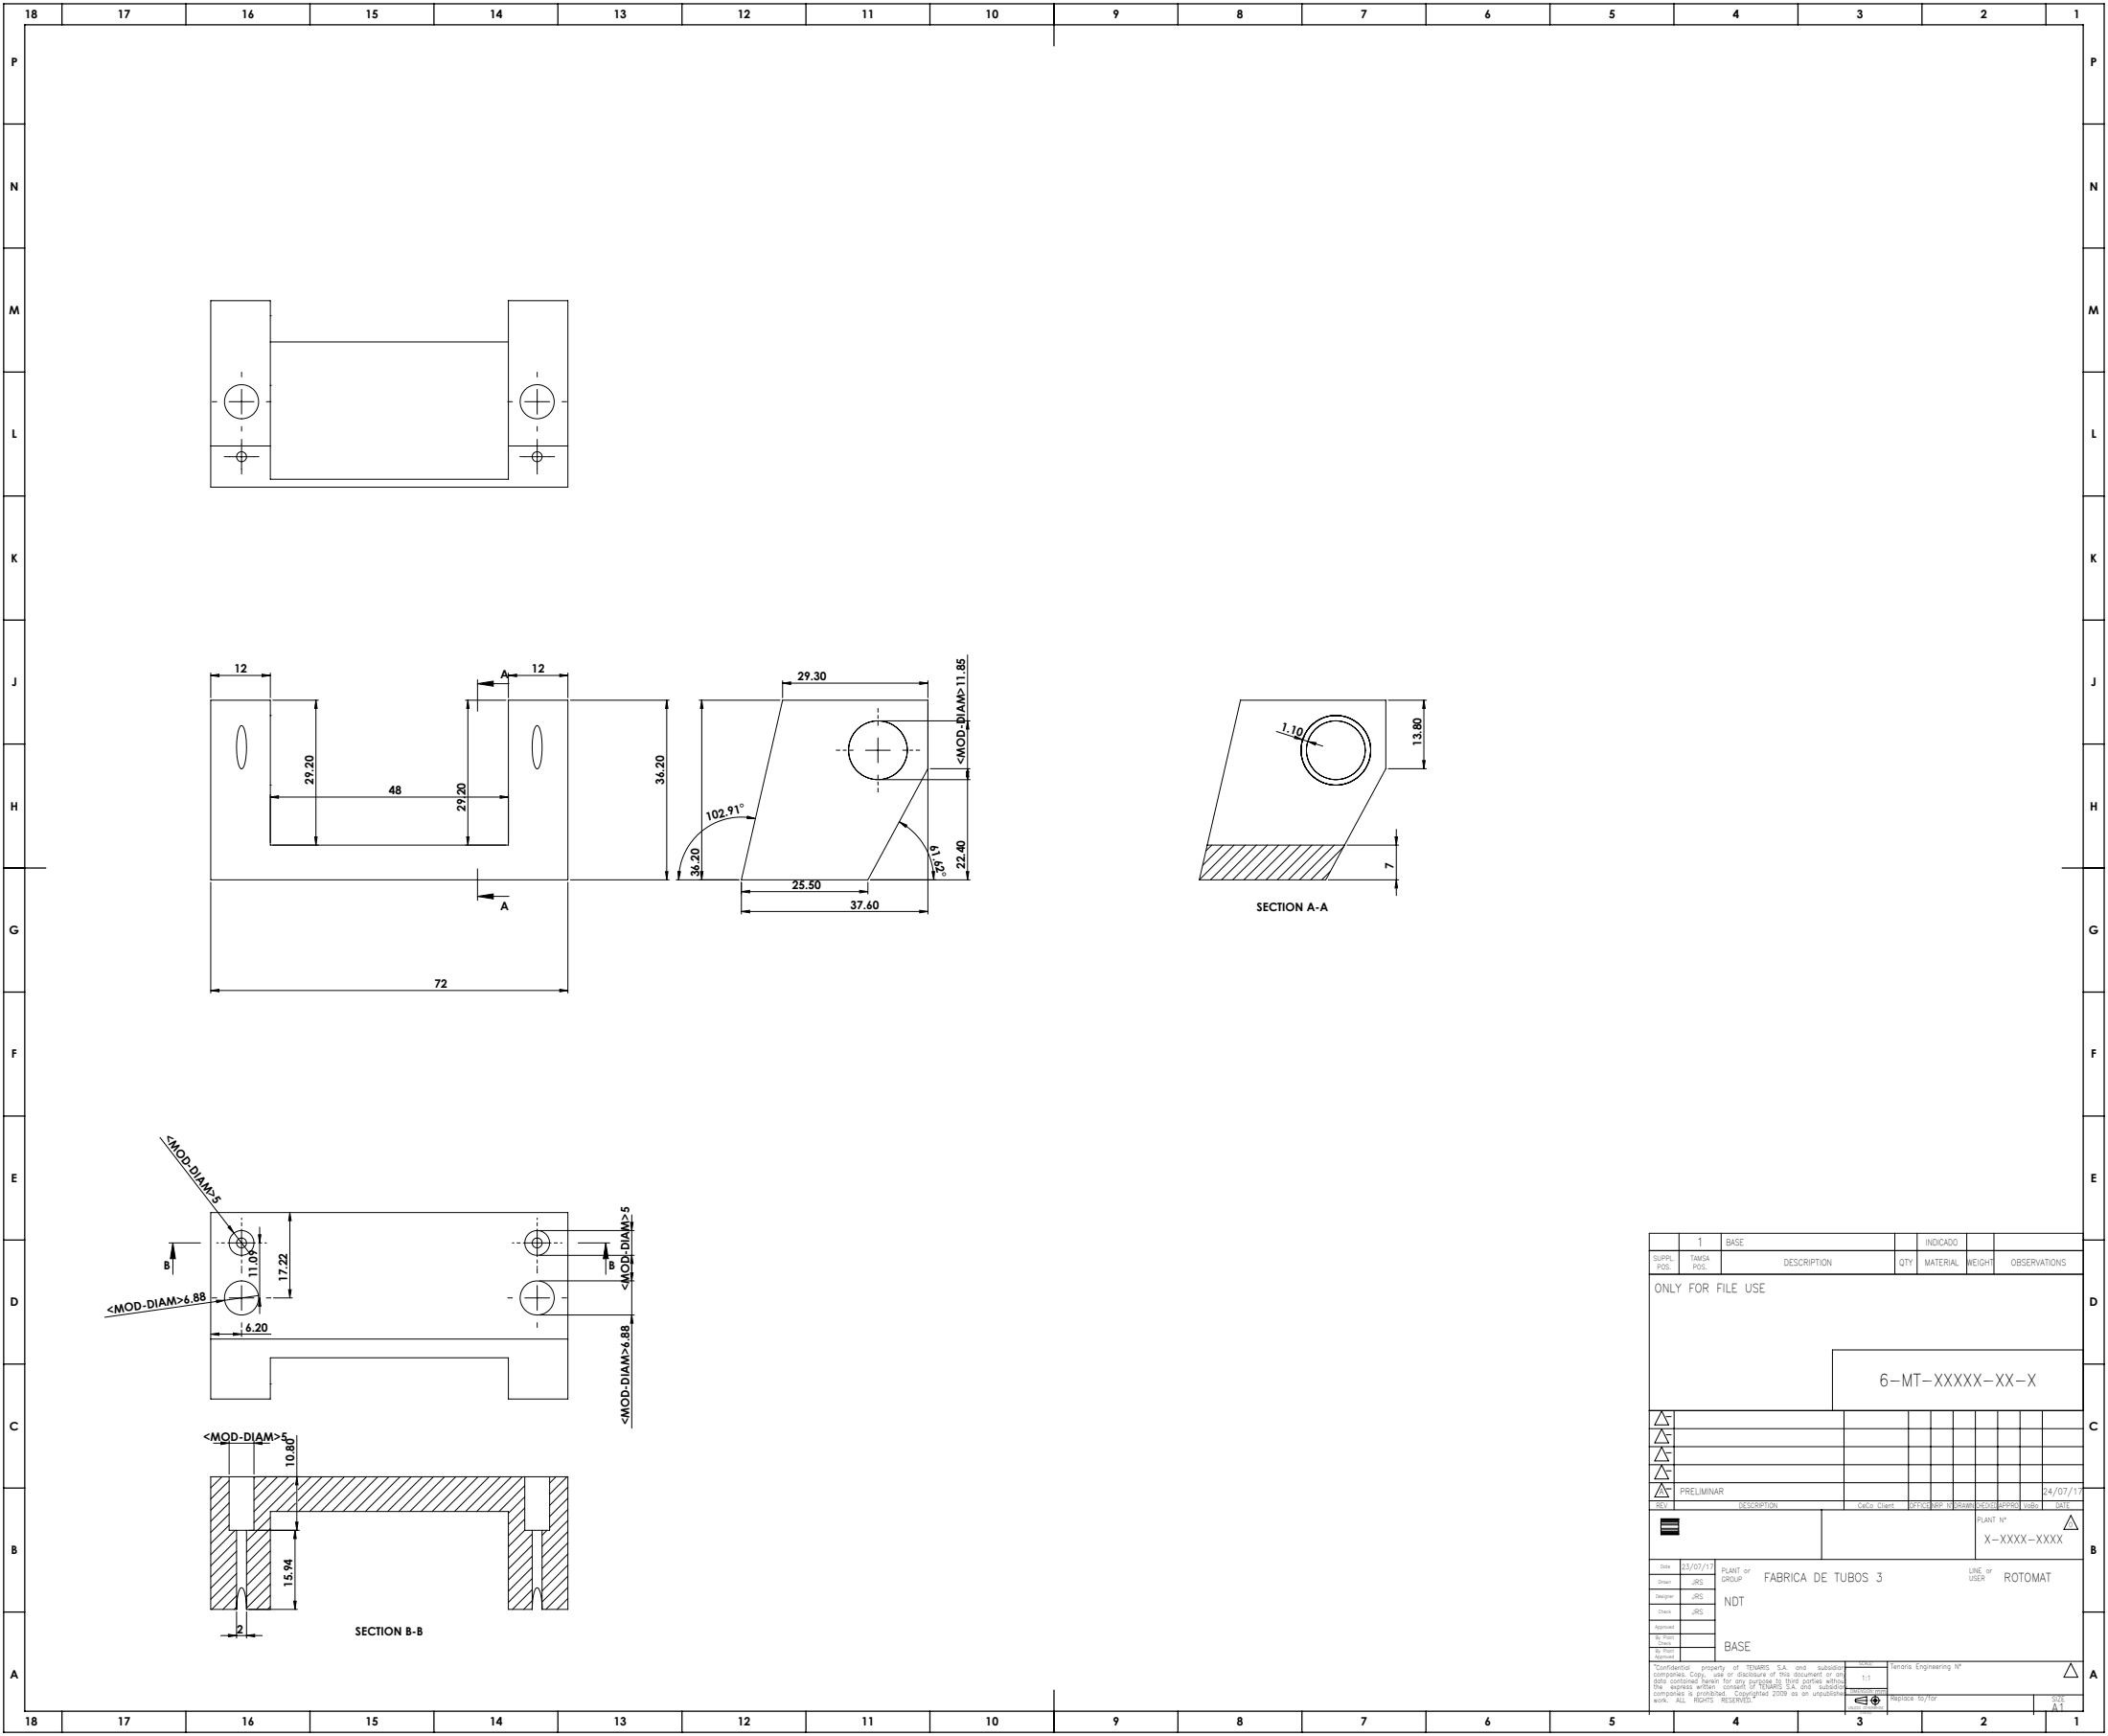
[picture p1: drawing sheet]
<svg xmlns="http://www.w3.org/2000/svg" width="850mm" height="700mm" viewBox="0 0 850 700" stroke-linecap="round" stroke-linejoin="round" font-family="sans-serif">
<g fill="none" stroke="#000" stroke-width=".39">
<path d="M85 121.2h24v72h96v-72h24v75.2h-144zM109 127.3h.1M109 137.9h96M97.4 157v10M109 155.4h.1M216.6 157v10M85 179.8h24M92.4 162h10M97.4 179.2v10M205 179.8h24M211.6 162h10M216.6 179.2v10"/>
<path d="M92.4 184.2h10M211.6 184.2h10M85 272.4l3.3-.5v1zM85 271.4v10M85 272.4h24M105.7 271.9l3.3 .5-3.3 .5zM109 271.4v10M192.5 275.7l6.4-1v2zM192.5 275.7h12.7M192.5 274.1v12.7M205 272.4l3.3-.5v1zM205 271.4v10"/>
<path d="M205 272.4h24M225.7 271.9l3.3 .5-3.3 .5zM229 271.4v10M315.6 275.5l3.2-.5v1zM315.6 274.5v6.9M315.6 275.5h58.6M370.8 275l3.4 .5-3.4 .5zM374.2 274.5v6.9M390.1 264.1v90.7M85 282.3h24v58.5h96v-58.5h24v72.5h-144zM97 292.7l.3-.1a3.2 3.2 0 0 1 1.7 3.2 27 27 0 0 1-.9 13.7l-.7 .5a4.1 4.1 0 0 1-1.6-3.6 25.5 25.5 0 0 1 1-13.4zM109 288.5h.1"/>
<path d="M110 282.3h18.4M127.4 282.3v58.5M127.4 282.3l.5 3.4h-1zM187.7 282.3h16.3M188.7 282.3l.5 3.4h-1zM188.7 282.3v58.5M216 293l.7-.4a8.2 8.2 0 0 1 1.8 5.9v5.1a10.1 10.1 0 0 1-1.6 6.4h-.3a4.1 4.1 0 0 1-1.6-3.6 25.5 25.5 0 0 1 1-13.4zM230 282.3h39.8M268.9 282.3l.4 3.4h-.9zM268.9 282.3v72.5M281.9 282.3h32.6M283 282.3l.5 3.4h-1.1z"/>
<path d="M283 282.3v72.5M354 297.5v10M355 290.7h36.2M390.1 290.7l.6 3.3h-1.1zM514.7 294.9l12.7 4.1M522.3 296.8l3 1.5-3.3-.5zM525.6 297.3h.1M527.4 299l3.2 .5-.3 .9zM527.4 299l6 1.9M527.6 298h.1M559.8 282.3h15.4M574.1 282.3l.6 3.4h-1z"/>
<path d="M574.1 282.3v27.7M109 316.6h.1M349 302.5h10M355 314.4h36.2M374.2 310l-24.2 44.8h-51.1l16.7-72.5h58.6v86.3M375.1 310h16.1M389.6 311.1h1.1l-.6 3.3zM390.1 310l.6 3.2h-1.1zM559.8 310h15.4M573.7 306.7h1l-.6 3.3zM109 321.4l3.3-.5v1zM109 321.4h96"/>
<path d="M126.9 337.4h1l-.5 3.4zM188.2 337.4h1l-.5 3.4zM201.7 320.9l3.3 .5-3.3 .5zM301.4 329.1l3.2 1h-3.3zM304.6 330.1a25.3 25.3 0 0 0-31 24.7M362.6 331.4l3.1 1.3-.6 .9zM362.6 331.4a26.6 26.6 0 0 1 13.9 23.4M562.5 337.4h1l-.5 3.4zM563 334.4v26.7M85 355.8v44.6M192.5 350.3v12.7M229 355.8v44.6"/>
<path d="M230 354.8h39.8M268.4 351.5h.9l-.4 3.3zM272.7 354.8h25.3M273.4 351.4l1 .1-.8 3.3zM282.4 351.5h1.1l-.5 3.3zM298.9 359.5l3.4-.5v1zM298.9 355.8v12.8M298.9 359.5h51.1M346.6 359l3.4 .5-3.4 .5zM350 355.8v4.7M350.9 354.8h40.3M375.8 351.5l1-.1-.3 3.4z"/>
<path d="M389.6 351.5h1.1l-.6 3.3zM486.8 340.8h55.3M488.6 340.8l-2.3 2.3M493.1 340.8l-8.2 8.2M497.6 340.8l-14 14M502.1 340.8l-14 14M506.6 340.8l-14 14M511.1 340.8l-14 14M515.5 340.8l-13.9 14M520.1 340.8l-14 14M524.5 340.8l-14 14M529 340.8l-14 14"/>
<path d="M533.5 340.8l-14 14M535.6 354.8h28.4M536.5 351.3l-3.5 3.5M538 340.8l-14 14M541.8 341.5l-13.3 13.3M542.1 340.8l-7.5 14h-51M542.1 340.8l16.7-30.8v-27.7h-58.6l-16.6 72.5M543.2 340.8h20.8M563 354.8l.5 3.3h-1zM192.5 361.4l6.4-.9v2zM192.5 361.4h12.7M298.9 367.5l3.4-.5v1.1z"/>
<path d="M298.9 367.5h75.3M370.8 367l3.4 .5-3.4 .6zM85 399.4l3.3-.5v1zM85 399.4h144M225.7 398.9l3.3 .5-3.3 .5zM64.5 458.6l36 46.5M85 488.9h144v75.2h-24v-16.6h-96v16.6h-24zM91.9 494.9l.8-.6 1.6 2.9zM97.4 496.2v10M104.2 497.9h1l-.5 3.3zM104.7 494.8v34.9M116.9 488.9l.5 3.3h-1z"/>
<path d="M116.9 488.9v34.5M216.6 496.2v10M217.6 496.2h38.1M254.2 492.9h1.1l-.6 3.3zM254.7 489.8v86.1M677 497.3v16.5M694 497.3v16.5M764 497.3v16.5M773 497.3v16.5M793 497.3v16.5M804 497.3v16.5M68.1 501.2h12.7"/>
<path d="M69.7 501.2l1 6.3h-2zM69.7 501.2v12.7M92.4 501.2h10M97.4 518.4v10M211.6 501.2h10M216.6 518.4v10M217.6 506.2h38.1M217.6 516.5h38.1M233.2 501.2h12.7M244.3 501.2l1 6.3h-2zM244.3 501.2v12.7M254.2 513.2h1.1l-.6 3.3z"/>
<path d="M254.7 506.2l.6 3.3h-1.1zM665 504.3h175M665 513.8h175M85 538l3.3-.5v1zM85 538h24.3M85 539.9h144M87.2 524.3h3.4l-3.2 1zM90.6 524.3l-48.4 6.9M92.4 523.4h10M94.1 537.5l3.3 .5-3.3 .5zM97.4 536.2v2.8M104.2 522.4l-13.6 1.9"/>
<path d="M104.7 523.4l.5 3.3h-1zM110.3 523.4h7.6M116.4 520h1l-.5 3.4zM211.6 523.4h10M217.6 530.2h38.1M254.7 530.2l.6 3.4h-1.1zM109 558h.1M840 544.3h-101.1v24.5M119.7 578.8v38.3M665 568.8h175v-71.5h-175v194.1M665 576.1h175M670 576.2l2.8 5.6h-5.6z"/>
<path d="M670 568.9l2.8 5.7h-5.6zM671.9 578.5h2M671.9 571.2h2M675 568.8v40M743.5 568.8v40M769.5 568.8v40M778.5 568.8v40M787.5 568.8v40M796.5 568.8v60M805.5 568.8v40M814.5 568.8v40M823.5 568.8v40"/>
<path d="M86 581.9h22.8M89.1 581.4l3.3 .5-3.3 .6zM89.5 595.5l-4.5 4.5M92.4 595.5h10M92.4 595.5h-7.4v53.5h10.4M92.4 595.5v21.6h3M92.4 580.9v13.5M92.4 597.1l-7.4 7.3M102.4 595.5v21.6M102.4 595.5h109.2M102.4 581.9l3.3-.5v1.1zM102.4 580.9v13.5"/>
<path d="M103 595.5l-.6 .5M107.5 595.5l-5.1 5M111.9 595.5l-9.5 9.5M116.4 595.5l-14 14M118.4 598l-16 16M119.7 595.5l.5 3.3h-1zM125.4 595.5l-5.2 5.2M129.9 595.5l-9.7 9.7M134.4 595.5l-14 14M138.9 595.5l-14 14M143.4 595.5l-14 14M147.8 595.5l-14 14"/>
<path d="M152.4 595.5l-14 14M156.8 595.5l-14 14M161.3 595.5l-14 14M165.8 595.5l-14 14M170.3 595.5l-14 14M174.8 595.5l-14 14M179.3 595.5l-14 14M183.8 595.5l-14 14M188.3 595.5l-14 14M192.8 595.5l-14 14M197.2 595.5l-13.9 14M201.8 595.5l-14.1 14"/>
<path d="M206.2 595.5l-14 14M210.7 595.5l-14 14M211.6 595.5h10M211.6 595.5v21.6M211.6 599.1l-10.4 10.4M221.6 595.5h7.4v53.5h-10.4M221.6 595.5v21.6h-3M224.2 595.5l-2.6 2.5M228.7 595.5l-7.1 7.1M229 599.6l-7.4 7.4M665 597.9h175M665 583.3h175"/>
<path d="M665 590.6h175M670 598l2.8 5.6h-5.6zM670 583.5l2.8 5.6h-5.6zM670 590.8l2.8 5.6h-5.6zM671.9 585.8h2M671.9 593.1h2M92.4 606l-7.4 7.4M92.4 610.5l-7.4 7.4M92.4 601.5l-7.4 7.4M92.4 615l-7.4 7.4M94.8 617.1l-9.8 9.8M95.4 617.1h4"/>
<path d="M95.4 617.1v31.9M99.4 617.1v31.9M99.4 617.1h21.3M109 611.9l-9.6 9.6M109 616.4l-9.6 9.6M119 617.1l.5 3.3h-1.1zM119 617.1v31.9M119.2 613.8h1l-.5 3.3zM119.2 606.2l-3.3 3.3M119.2 601.7l-7.8 7.8M211.6 617.1h3M211.6 608.1l-6.6 6.6"/>
<path d="M211.6 603.6l-6.6 6.6M211.6 612.5l-6.6 6.6M211.6 617l-6.6 6.6M214.6 617.1h4M214.6 617.1v31.9M214.6 618.5l-9.6 9.6M218.6 617.1v31.9M220.6 617.1l-2 1.9M229 604.1l-7.4 7.4M229 608.6l-7.4 7.4M229 613.1l-10.4 10.4M229 617.6l-10.4 10.4"/>
<path d="M665 605.2h175M665 608.8h175M669.7 612.4h7.2v.2h-7.2zM669.7 612.9h7.2v.3h-7.2zM669.7 613.6h7.2v.7h-7.2zM669.7 614.9h7.2v1.4h-7.2zM669.7 616.9h7.2v.7h-7.2zM669.7 617.9h7.2v.4h-7.2zM669.7 618.6h7.2v.2h-7.2zM671.9 600.3h2M734.5 608.7v20M835 611.1l2.8 5.6h-5.6z"/>
<path d="M95.4 630l-10.4 10.4M95.4 634.5l-10.4 10.4M95.4 638.9l-10 10.1M95.4 621l-10.4 10.4M95.4 625.5l-10.4 10.4M109 620.9l-9.6 9.6M109 625.4l-9.6 9.5M109 629.8l-9.6 9.6M109 634.3l-9.6 9.6M109 638.8l-9.6 9.6M214.6 623l-9.6 9.6M214.6 627.5l-9.6 9.6"/>
<path d="M214.6 632l-9.6 9.6M214.6 636.5l-9.6 9.6M229 622.1l-10.4 10.4M229 626.6l-10.4 10.4M229 631.1l-10.4 10.4M229 635.5l-10.4 10.5M665 628.8h175M665 634.8h26.6M677.5 628.8v41.1M691.6 628.8v41.1M89 659.5h16.8M92.1 659l3.3 .5-3.3 .5z"/>
<path d="M95.4 649l.2-3.9a8 8 0 0 1 1.6-4.8l.2-.1a3.7 3.7 0 0 1 1.6 3.3l.4 5.5M95.4 649.9v10.6M95.4 643.4l-5.5 5.6M95.4 647.9l-1 1.1M99.4 649h20.5M99.4 659.5l3.3-.5v1zM99.4 649.9v10.6M109 649v-39.5h96v39.5h9.6M109 643.3l-5.6 5.7M109 647.8l-1.2 1.2M118.4 645.6h1.1l-.5 3.4zM214.6 649l.2-3.9a5.9 5.9 0 0 1 1.8-4.9 3.9 3.9 0 0 1 1.6 3.3l.4 5.5"/>
<path d="M214.6 641l-7.9 8M214.6 645.5l-3.5 3.5M229 640.1l-8.9 8.9M229 644.5l-4.4 4.5M665 646.8h26.6M665 653.3h26.6M665 640.8h26.6M665 658.8h26.6M665 669.9h175M665 664.3h26.6M744 672.3h17M744 669.9v21.5"/>
<path d="M761 669.9v21.5M835 670.7l2.8 5.6h-5.6zM744 683.4h96M744 680.8h17M747.9 685.7h5.1M748.2 685.1l4.5-.9v3l-4.5-.9zM754.1 685.7h4.1M756.1 683.7v4M820 683.4v8"/>
<circle cx="97.4" cy="162" r="6.9"/>
<circle cx="216.6" cy="162" r="6.9"/>
<circle cx="97.4" cy="184.2" r="2"/>
<circle cx="216.6" cy="184.2" r="2"/>
<circle cx="354" cy="302.5" r="11.9"/>
<circle cx="538.7" cy="302.5" r="14.1"/>
<circle cx="538.7" cy="302.5" r="11.9"/>
<circle cx="97.4" cy="501.2" r="2"/>
<circle cx="97.4" cy="501.2" r="5"/>
<circle cx="216.6" cy="501.2" r="2"/>
<circle cx="216.6" cy="501.2" r="5"/>
<circle cx="97.4" cy="523.4" r="6.9"/>
<circle cx="216.6" cy="523.4" r="6.9"/>
<circle cx="756.1" cy="685.7" r="1.55"/>
<circle cx="756.2" cy="685.7" r=".62"/>
</g>
<path d="M97.4 496.2v-5M216.6 496.2v-5M92.4 501.2h-5M97.4 506.2v5M102.4 501.2h5M211.6 501.2h-5M216.6 506.2v5M221.6 501.2h5" fill="none" stroke="#000" stroke-width=".39" stroke-dasharray="15.2 1.3 1.3 1.3" stroke-dashoffset="14.6"/>
<g fill="none" stroke="#000" stroke-width=".39" stroke-dasharray="15.2 1.3 1.3 1.3">
<path d="M97.4 152v-1.9M216.6 152v-1.9M87.4 162h-1.9M97.4 179.2v-2M97.4 172v1.8M107.4 162h1.9M206.6 162h-1.9M216.6 179.2v-2M216.6 172v1.8M226.6 162h1.9M92.4 184.2h-2M97.4 189.2v2"/>
<path d="M102.4 184.2h2M211.6 184.2h-2M216.6 189.2v2M221.6 184.2h2M97.4 513.3v-1.8M216.6 513.3v-1.8M87.4 523.3h-1.9M97.4 533.3v1.9M107.4 523.3h1.9M206.6 523.3h-1.9M216.6 533.3v1.9M226.6 523.3h1.9"/>
</g>
<path d="M354 292.5v-6.8M344 302.5h-6.8M354 312.5v6.9M364 302.5h6.9" fill="none" stroke="#000" stroke-width=".39" stroke-dasharray="15.2 1.3 1.3 1.3" stroke-dashoffset="13.7"/>
<g fill="none" stroke="#000" stroke-width=".5">
<path d="M1.5 1.5h847v697h-847zM10 10h830v680h-830zM25 1.5v8.5M75 1.5v8.5M125 1.5v8.5M175 1.5v8.5M225 1.5v8.5M275 1.5v8.5M325 1.5v8.5M375 1.5v8.5M425 1.5v17M475 1.5v8.5"/>
<path d="M525 1.5v8.5M575 1.5v8.5M625 1.5v8.5M675 1.5v8.5M725 1.5v8.5M775 1.5v8.5M825 1.5v8.5M1.5 50h8.5M840 50h8.5M1.5 100h8.5M840 100h8.5M1.5 150h8.5"/>
<path d="M840 150h8.5M1.5 200h8.5M840 200h8.5M1.5 250h8.5M840 250h8.5M1.5 300h8.5M840 300h8.5M1.5 350h17M831.5 350h17M1.5 400h8.5M840 400h8.5M1.5 450h8.5"/>
<path d="M840 450h8.5M1.5 500h8.5M840 500h8.5M1.5 550h8.5M840 550h8.5M1.5 600h8.5M840 600h8.5M1.5 650h8.5M840 650h8.5M25 690v8.5M75 690v8.5M125 690v8.5"/>
<path d="M175 690v8.5M225 690v8.5M275 690v8.5M325 690v8.5M375 690v8.5M425 681.5v17M475 690v8.5M525 690v8.5M575 690v8.5M625 690v8.5M675 690v8.5M725 690v8.5"/>
<path d="M775 690v8.5M825 690v8.5"/>
</g>
<g fill="#000">
<path d="M91.9 494.9l.8-.6 1.6 2.9zM87.2 524.3h3.4l-3.2 1z"/>
<path d="M85 272.4l3.3-.5v1zM105.7 271.9l3.3 .5-3.3 .5zM85 399.4l3.3-.5v1zM225.7 398.9l3.3 .5-3.3 .5zM298.9 367.5l3.4-.5v1.1zM370.8 367l3.4 .5-3.4 .6zM89.1 581.4l3.3 .5-3.3 .6zM102.4 581.9l3.3-.5v1.1zM92.1 659l3.3 .5-3.3 .5zM99.4 659.5l3.3-.5v1z"/>
<path d="M192.5 275.7l6.4-1v2zM192.5 361.4l6.4-.9v2z"/>
<path d="M205 272.4l3.3-.5v1zM225.7 271.9l3.3 .5-3.3 .5z"/>
<path d="M188.7 282.3l.5 3.4h-1zM188.2 337.4h1l-.5 3.4zM390.1 290.7l.6 3.3h-1.1zM389.6 311.1h1.1l-.6 3.3zM254.2 492.9h1.1l-.6 3.3zM254.7 506.2l.6 3.3h-1.1zM254.2 513.2h1.1l-.6 3.3zM254.7 530.2l.6 3.4h-1.1zM562.5 337.4h1l-.5 3.4zM563 354.8l.5 3.3h-1zM574.1 282.3l.6 3.4h-1zM573.7 306.7h1l-.6 3.3z"/>
<path d="M527.4 299l3.2 .5-.3 .9zM522.3 296.8l3 1.5-3.3-.5z"/>
<path d="M201.7 320.9l3.3 .5-3.3 .5zM109 321.4l3.3-.5v1zM370.8 275l3.4 .5-3.4 .5zM315.6 275.5l3.2-.5v1zM346.6 359l3.4 .5-3.4 .5zM298.9 359.5l3.4-.5v1zM94.1 537.5l3.3 .5-3.3 .5zM85 538l3.3-.5v1z"/>
<path d="M301.4 329.1l3.2 1h-3.3zM273.4 351.4l1 .1-.8 3.3z"/>
<path d="M126.9 337.4h1l-.5 3.4zM127.4 282.3l.5 3.4h-1z"/>
<path d="M268.4 351.5h.9l-.4 3.3zM268.9 282.3l.4 3.4h-.9zM282.4 351.5h1.1l-.5 3.3zM283 282.3l.5 3.4h-1.1zM389.6 351.5h1.1l-.6 3.3zM390.1 310l.6 3.2h-1.1zM104.7 523.4l.5 3.3h-1zM104.2 497.9h1l-.5 3.3zM116.4 520h1l-.5 3.4zM116.9 488.9l.5 3.3h-1zM118.4 645.6h1.1l-.5 3.4zM119 617.1l.5 3.3h-1.1zM119.2 613.8h1l-.5 3.3zM119.7 595.5l.5 3.3h-1z"/>
<path d="M375.8 351.5l1-.1-.3 3.4zM362.6 331.4l3.1 1.3-.6 .9z"/>
<path d="M244.3 501.2l1 6.3h-2zM69.7 501.2l1 6.3h-2z"/>
</g>
<text font-size="6.8" x="757.8" y="559.1">6-MT-XXXXX-XX-X</text>
<g font-size="4.8">
<text x="684.3" y="502.5">1</text>
<text x="667.2" y="521.1">ONLY FOR FILE USE</text>
<text x="800.1" y="622.5">X-XXXX-XXXX</text>
<text x="711.3" y="637.6">FABRICA DE TUBOS 3</text>
<text x="808.1" y="637.6">ROTOMAT</text>
<text x="695.3" y="647.6">NDT</text>
<text x="695.3" y="665.6">BASE</text>
<text x="827.4" y="690.4">A1</text>
</g>
<g font-size="4.7">
<text x="9.9" y="7.4">18</text>
<text x="47.4" y="7.4">17</text>
<text x="97.4" y="7.4">16</text>
<text x="147.4" y="7.4">15</text>
<text x="197.4" y="7.4">14</text>
<text x="247.4" y="7.4">13</text>
<text x="297.4" y="7.4">12</text>
<text x="347.4" y="7.4">11</text>
<text x="397.4" y="7.4">10</text>
<text x="448.7" y="7.4">9</text>
<text x="498.7" y="7.4">8</text>
<text x="548.7" y="7.4">7</text>
<text x="598.7" y="7.4">6</text>
<text x="648.7" y="7.4">5</text>
<text x="698.7" y="7.4">4</text>
<text x="748.7" y="7.4">3</text>
<text x="798.7" y="7.4">2</text>
<text x="836.2" y="7.4">1</text>
<text x="4.4" y="26.7">P</text>
<text x="842.9" y="26.7">P</text>
<text x="4" y="76.7">N</text>
<text x="842.5" y="76.7">N</text>
<text x="3.6" y="126.7">M</text>
<text x="842.1" y="126.7">M</text>
<text x="4.7" y="176.7">L</text>
<text x="843.2" y="176.7">L</text>
<text x="4.4" y="226.7">K</text>
<text x="842.9" y="226.7">K</text>
<text x="94.4" y="271.3">12</text>
<text x="201.8" y="273.6">A</text>
<text x="214.4" y="271.3">12</text>
<text x="321.6" y="274.4">29.30</text>
<text x="4.6" y="276.7">J</text>
<text x="843.1" y="276.7">J</text>
<text x="516.2" y="294.4" transform="rotate(18 516.2 294.4)">1.10</text>
<text x="573.2" y="301" transform="rotate(-90 573.2 301)">13.80</text>
<text x="389.2" y="308.3" transform="rotate(-90 389.2 308.3)">&lt;MOD-DIAM&gt;11.85</text>
<text x="126.4" y="316.4" transform="rotate(-90 126.4 316.4)">29.20</text>
<text x="267.9" y="316.4" transform="rotate(-90 267.9 316.4)">36.20</text>
<text x="156.8" y="320.4">48</text>
<text x="4.2" y="326.7">H</text>
<text x="187.7" y="327.2" transform="rotate(-90 187.7 327.2)">29.20</text>
<text x="842.7" y="326.7">H</text>
<text x="285" y="331" transform="rotate(-13 285 331)">102.91°</text>
<text x="374.8" y="341" transform="rotate(75 374.8 341)">61.62°</text>
<text x="282" y="353.6" transform="rotate(-90 282 353.6)">36.20</text>
<text x="389.2" y="350.4" transform="rotate(-90 389.2 350.4)">22.40</text>
<text x="562" y="350.5" transform="rotate(-90 562 350.5)">7</text>
<text x="319.4" y="358.5">25.50</text>
<text x="201.8" y="366.9">A</text>
<text x="342.9" y="366.5">37.60</text>
<text x="506.8" y="367.2">SECTION A-A</text>
<text x="3.7" y="376.7">G</text>
<text x="842.2" y="376.7">G</text>
<text x="175.3" y="398.4">72</text>
<text x="4.6" y="426.7">F</text>
<text x="843.1" y="426.7">F</text>
<text x="66.1" y="459" transform="rotate(52 66.1 459)">&lt;MOD-DIAM&gt;5</text>
<text x="4.5" y="476.7">E</text>
<text x="843" y="476.7">E</text>
<text x="66" y="511.8">B</text>
<text x="103.7" y="515.5" transform="rotate(-90 103.7 515.5)">11.09</text>
<text x="245.4" y="511.8">B</text>
<text x="115.9" y="516.9" transform="rotate(-90 115.9 516.9)">17.22</text>
<text x="253.7" y="520.5" transform="rotate(-90 253.7 520.5)">&lt;MOD-DIAM&gt;5</text>
<text x="4" y="526.7">D</text>
<text x="842.5" y="526.7">D</text>
<text x="43.4" y="530" transform="rotate(-8 43.4 530)">&lt;MOD-DIAM&gt;6.88</text>
<text x="98.9" y="536.9">6.20</text>
<text x="253.7" y="574.6" transform="rotate(-90 253.7 574.6)">&lt;MOD-DIAM&gt;6.88</text>
<text x="3.9" y="576.7">C</text>
<text x="82" y="580.9">&lt;MOD-DIAM&gt;5</text>
<text x="842.4" y="576.7">C</text>
<text x="118.7" y="591.7" transform="rotate(-90 118.7 591.7)">10.80</text>
<text x="4.4" y="626.7">B</text>
<text x="842.9" y="626.7">B</text>
<text x="118" y="640.2" transform="rotate(-90 118 640.2)">15.94</text>
<text x="95.5" y="658.5">2</text>
<text x="143.3" y="659.5">SECTION B-B</text>
<text x="4" y="676.7">A</text>
<text x="842.5" y="676.7">A</text>
<text x="9.9" y="695.9">18</text>
<text x="47.4" y="695.9">17</text>
<text x="97.4" y="695.9">16</text>
<text x="147.4" y="695.9">15</text>
<text x="197.4" y="695.9">14</text>
<text x="247.4" y="695.9">13</text>
<text x="297.4" y="695.9">12</text>
<text x="347.4" y="695.9">11</text>
<text x="397.4" y="695.9">10</text>
<text x="448.7" y="695.9">9</text>
<text x="498.7" y="695.9">8</text>
<text x="548.7" y="695.9">7</text>
<text x="598.7" y="695.9">6</text>
<text x="648.7" y="695.9">5</text>
<text x="698.7" y="695.9">4</text>
<text x="748.7" y="695.9">3</text>
<text x="798.7" y="695.9">2</text>
<text x="836.2" y="695.9">1</text>
</g>
<g font-size="3.4">
<text x="696.1" y="502">BASE</text>
<text x="776.6" y="502">INDICADO</text>
<text x="719.3" y="510.3">DESCRIPTION</text>
<text x="765.8" y="510.3">QTY</text>
<text x="776.1" y="510.3">MATERIAL</text>
<text x="793.2" y="510.3">WEIGHT</text>
<text x="810.9" y="510.3">OBSERVATIONS</text>
<text x="669.2" y="602.8">A</text>
<text x="677.6" y="602.8">PRELIMINAR</text>
<text x="823.8" y="602.8">24/07/17</text>
</g>
<g font-size="2.7">
<text x="666.7" y="508.5">SUPPL.</text>
<text x="681.8" y="508.5">TAMSA</text>
<text x="668.2" y="511.8">POS.</text>
<text x="682.7" y="511.8">POS.</text>
<text x="667.8" y="608">REV</text>
<text x="701.2" y="608">DESCRIPTION</text>
<text x="749.3" y="608">CeCo Client</text>
<text x="769.9" y="608">OFFICE</text>
<text x="778.8" y="608">NRP N°</text>
<text x="787.9" y="608">DRAWN</text>
<text x="796.8" y="608">CHECKED</text>
<text x="806" y="608">APPRO</text>
<text x="816" y="608">VoBo</text>
<text x="828.9" y="608">DATE</text>
<text x="797.3" y="613.7">PLANT Nº</text>
<text x="834.3" y="615.8">0</text>
<text x="678.1" y="632.8">23/07/17</text>
<text x="694.2" y="634.3">PLANT or</text>
<text x="794" y="634.1">LINE or</text>
<text x="682.3" y="638.8">JRS</text>
<text x="694.2" y="637.6">GROUP</text>
<text x="794" y="637.5">USER</text>
<text x="682.3" y="644.8">JRS</text>
<text x="682.3" y="651">JRS</text>
<text x="750.6" y="677.5">1:1</text>
<text x="762.3" y="672.8">Tenaris Engineering Nº</text>
<text x="756" y="683">mm</text>
<text x="762.3" y="685.8">Replace to/for</text>
<text x="827.4" y="685.9">SIZE</text>
</g>
<g font-size="2.6">
<text x="666.8" y="673.5">&quot;Confidential</text>
<text x="666.8" y="676.1">companies. Copy,</text>
<text x="686.1" y="673.5">property</text>
<text x="691" y="676.1">use or disclosure of this document or any</text>
<text x="698.8" y="673.5">of</text>
<text x="704.3" y="673.5">TENARIS</text>
<text x="716.6" y="673.5">S.A.</text>
<text x="724.1" y="673.5">and</text>
<text x="733" y="673.5">subsidiary</text>
<text x="666.8" y="678.7">data contained herein for any purpose to third parties without</text>
<text x="666.8" y="681.3">the</text>
<text x="666.8" y="683.8">companies is prohibited.</text>
<text x="673.6" y="681.3">express written</text>
<text x="694.9" y="681.3">consent of TENARIS S.A. and</text>
<text x="699.6" y="683.8">Copyrighted 2009 as an unpublished</text>
<text x="733.5" y="681.3">subsidiary</text>
<text x="666.8" y="686.4">work.</text>
<text x="676" y="686.4">ALL</text>
<text x="683" y="686.4">RIGHTS</text>
<text x="694.1" y="686.4">RESERVED.&quot;</text>
</g>
<g font-size="1.9">
<text x="669.7" y="632.5">Date</text>
<text x="668.7" y="638.7">Drawn</text>
<text x="667.7" y="644.2">Designer</text>
<text x="668.7" y="650.7">Check</text>
<text x="667.4" y="656.7">Approved</text>
<text x="667.5" y="661">By Plant</text>
<text x="668.7" y="663.4">Check</text>
<text x="667.4" y="668.9">Approved</text>
<text x="667.5" y="666.5">By Plant</text>
<text x="749.7" y="671.6">SCALE:</text>
<text x="746.1" y="682.8">DIMENSION:</text>
</g>
<g font-size="1.5">
<text x="745.2" y="689.3">UNLESS OTHERWHISE</text>
<text x="750" y="691">STATED</text>
</g>
</svg>
